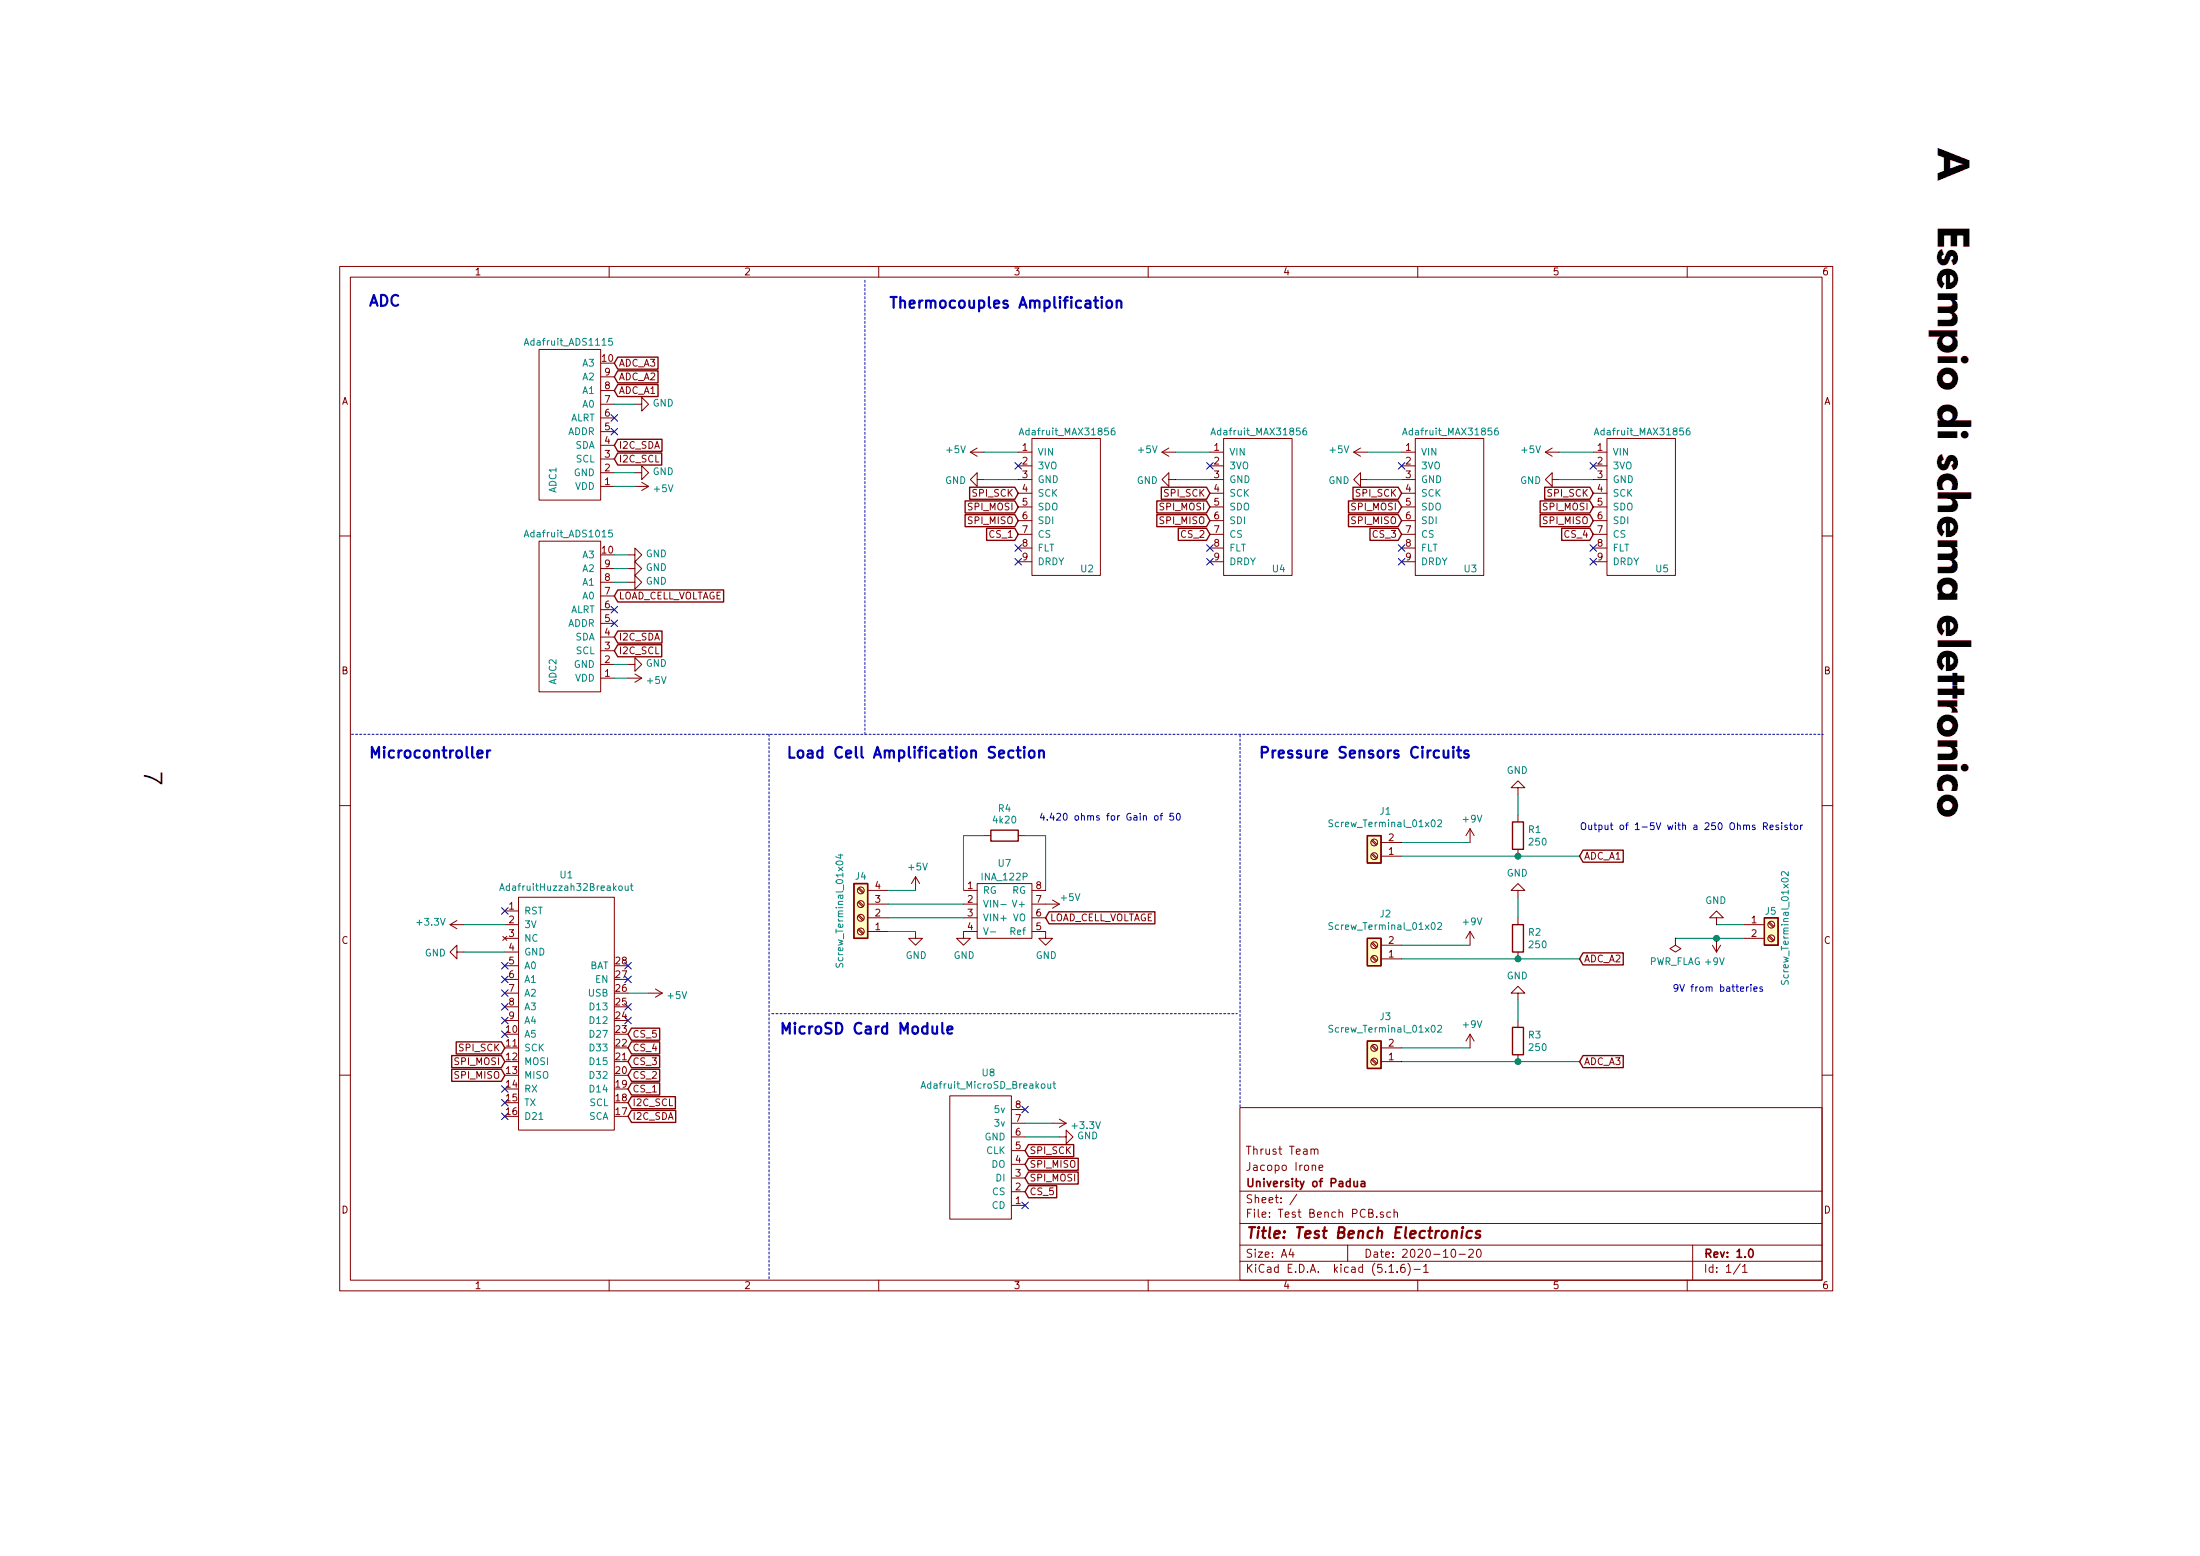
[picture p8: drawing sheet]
<svg xmlns="http://www.w3.org/2000/svg" width="297mm" height="210mm" viewBox="0 0 297 210" stroke-linecap="round" stroke-linejoin="round" font-family="sans-serif">
<g fill="none" stroke="#840000" stroke-width=".14">
<path d="M45.9 36h201.5v138.2h-201.5zM47.3 37.4h198.7v135.4h-198.7zM82.2 36v1.4M118.6 36v1.4M155 36v1.4M191.4 36v1.4M227.8 36v1.4M72.8 47.2h8.3v20.3h-8.3zM81.1 58.3h1.8M81.1 56.4h1.8M81.1 54.6h1.8M81.1 52.7h1.8"/>
<path d="M81.1 50.9h1.8M85.7 54.6h.9v-1l1 1-1 .9v-.9M139.3 59.2h9.3v18.5h-9.3zM165.2 59.2h9.2v18.5h-9.2zM191.1 59.2h9.2v18.5h-9.2zM216.9 59.2h9.3v18.5h-9.3zM45.9 72.3h1.4M72.8 73h8.3v20.4h-8.3zM81.1 65.6h1.8M81.1 63.8h1.8M81.1 61.9h1.8M81.1 60.1h1.8"/>
<path d="M81.1 78.6h1.8M81.1 76.7h1.8M84.8 74.9h.9v-.9l.9 .9-.9 .9v-.9M84.8 76.7h.9v-.9l.9 .9-.9 1v-1M84.8 78.6h.9v-.9l.9 .9-.9 .9v-.9M85.7 63.8h.9v-.9l1 .9-1 .9v-.9M85.7 65.6h1.9M86.6 65.1l1 .5M87.6 65.6l-1 .6M131 61h1.8M131 61l.9 .6M131.9 64.7v-.9l-.9 .9 .9 .9v-.9h.9"/>
<path d="M131.9 60.5l-.9 .5M137.5 61h1.8M137.5 62.9h1.8M137.5 64.7h1.8M137.5 66.6h1.8M137.5 68.4h1.8M137.5 70.3h1.8M137.5 72.1h1.8M137.5 74h1.8M137.5 75.8h1.8M156.9 61h1.8M156.9 61l.9 .6"/>
<path d="M157.8 64.7v-.9l-.9 .9 .9 .9v-.9h.9M157.8 60.5l-.9 .5M163.3 61h1.9M163.3 62.9h1.9M163.3 64.7h1.9M163.3 66.6h1.9M163.3 68.4h1.9M163.3 70.3h1.9M163.3 72.1h1.9M163.3 74h1.9M163.3 75.8h1.9M182.7 61h1.9"/>
<path d="M182.7 61l1 .6M183.7 64.7v-.9l-1 .9 1 .9v-.9h.9M183.7 60.5l-1 .5M189.2 61h1.9M189.2 62.9h1.9M189.2 64.7h1.9M189.2 66.6h1.9M189.2 68.4h1.9M189.2 70.3h1.9M189.2 72.1h1.9M189.2 74h1.9M189.2 75.8h1.9"/>
<path d="M208.6 61l.9 .6M208.6 61h1.9M209.5 64.7v-.9l-.9 .9 .9 .9v-.9h1M209.5 60.5l-.9 .5M215.1 61h1.8M215.1 62.9h1.8M215.1 64.7h1.8M215.1 66.6h1.8M215.1 68.4h1.8M215.1 70.3h1.8M215.1 72.1h1.8M215.1 74h1.8"/>
<path d="M215.1 75.8h1.8M246 72.3h1.4M81.1 91.5h1.8M81.1 89.7h1.8M81.1 87.8h1.8M81.1 86h1.8M81.1 84.1h1.8M81.1 82.3h1.8M81.1 80.4h1.8M84.8 89.7h.9v-.9l.9 .9-.9 .9v-.9M84.8 91.5h1.8M85.7 91l.9 .5"/>
<path d="M86.6 91.5l-.9 .6M45.9 108.7h1.4M115.8 119.9l.7 .6M116 119.8l.6 .6M123.6 118.3l-.6 .9M123.6 118.3v1.9M123.6 118.3l.6 .9M131.9 119.2h7.4v7.4h-7.4zM132.8 112.8h1M137.5 112.8h.9M185.1 113.5l.7 .6M185.1 115.3l.7 .6"/>
<path d="M185.3 113.3l.6 .6M185.3 115.2l.6 .6M186.4 115.6h2.8M186.4 113.7h2.8M198.5 111.9l-.6 .9M198.5 111.9v1.8M198.5 111.9l.5 .9M204.9 106.3h1l-1-.9-.9 .9h.9v.9M204.9 110v.9M204.9 114.6v1M246 108.7h1.4M60.8 124.8h1.8"/>
<path d="M60.8 124.8l.9 .5M61.7 128.5v-.9l-.9 .9 .9 .9v-.9h.9M61.7 124.2l-.9 .6M67.9 126.4l.5 .5M68.2 134h1.8M68.2 122.9h1.8M68.2 124.8h1.8M68.2 126.6h1.8M68.2 128.5h1.8M68.2 130.3h1.8M68.2 132.2h1.8M68.2 135.9h1.8"/>
<path d="M68.2 137.7h1.8M68.4 126.4l-.5 .5M70 121.1h12.9v31.4h-12.9zM87.6 134h1.8M88.5 133.5l.9 .5M89.4 134l-.9 .6M115.8 121.8l.7 .6M115.8 123.6l.7 .6M115.8 125.5l.7 .6M116 121.7l.6 .6M116 123.5l.6 .6M116 125.3l.6 .7"/>
<path d="M117.1 125.7h2.8M117.1 123.9h2.8M117.1 122h2.8M117.1 120.2h2.8M123.6 125.7v.9h.9l-.9 1-.9-1h.9M130.1 123.9h1.8M130.1 122h1.8M130.1 120.2h1.8M131.9 125.7h-1.8v.9h.9l-.9 1-1-1h1M139.3 125.7h1.9v.9h.9l-.9 1-1-1h1M139.3 123.9h1.9M139.3 122h3.7"/>
<path d="M139.3 120.2h1.9M142.1 121.5l.9 .5M143 122l-.9 .6M185.1 127.3l.7 .6M185.1 129.2l.7 .6M185.3 127.2l.6 .6M185.3 129l.6 .7M186.4 129.4h2.8M186.4 127.6h2.8M198.5 125.7v1.9M198.5 139.6v1.8M198.5 139.6l-.6 .9"/>
<path d="M198.5 139.6l.5 .9M198.5 125.7l-.6 .9M198.5 125.7l.5 .9M204.9 134h1l-1-.9-.9 .9h.9v1M204.9 120.2h1l-1-1-.9 1h.9v.9M204.9 123.9v.9M204.9 128.5v.9M204.9 137.7v1M226.2 126.6v1l.7 .4-.7 .5-.8-.5 .8-.4M226.2 126.6h.1M231.2 127.6l.5 .9M231.7 123.9h1l-1-1-.9 1h.9v.9"/>
<path d="M231.7 126.6v1.9M232.3 127.6l-.6 .9M235.4 124.8h2.8M235.4 126.6h2.8M238.7 126.4l.7 .6M238.7 124.6l.7 .6M238.9 126.3l.6 .6M238.9 124.4l.6 .6M45.9 145.1h1.4M128.2 147.9h8.3v16.6h-8.3zM136.5 159h1.9M136.5 157.1h1.9"/>
<path d="M136.5 155.3h1.9M136.5 153.4h1.9M136.5 151.6h1.9M136.5 149.7h1.9M142.1 151.6h1.8M143 153.4h.9v-.9l1 .9-1 1v-1M143 151l.9 .6M143.9 151.6l-.9 .5M167.4 149.5h78.6v23.3h-78.6zM177 155.2l.1-.1h.3v.7M177.1 157.3h.1a.27 .27 0 0 1 .4 .1v.6M177.4 155.2a.26 .26 0 0 1 .3-.1 .26 .26 0 0 1 .2 .1v.6"/>
<path d="M178.1 157.6l.5-.1-.1-.2-.3-.1-.1 .2v.5h.4M185.1 141.2l.7 .6M185.1 143l.7 .6M185.3 141.1l.6 .6M185.3 142.9l.6 .6M186.4 143.3h2.8M186.4 141.4h2.8M204.9 142.4v.9M246 145.1h1.4M82.2 172.8v1.4M118.6 172.8v1.4M136.5 162.7h1.9"/>
<path d="M136.5 160.8h1.9M155 172.8v1.4M167.4 170.2h78.6M167.4 168h78.6M167.4 165.1h78.6M167.4 160.8h78.6M174.3 168.5l-.3 .8h.7M174.5 169v.7M175.1 161.2l-1 1.4M181.9 168v2.2M185.9 164.2v.1M186.7 163.6h-.2l-.2 .1 .1 .2 .3 .1v.2h-.4"/>
<path d="M187.5 171.7h.6M187.7 163.6h-.3l-.2 .2 .1 .4 .1 .1 .3-.1M188.2 163.7l.1-.1h.3l.1 .7M188.2 163.2v1.1M188.6 171.6v.1M189.6 170.6a.43 .43 0 0 0-.5 .5v.4l.1 .2h.3l.2-.1v-.3l-.1-.2h-.3l-.2 .2M190.1 170.5a1.24 1.24 0 0 1 0 1.6M190.9 171.3h.8M191.4 172.8v1.4M192.2 170.9l.3-.3v1.1M192.2 171.7h.6M196 168.7l.2-.1a.63 .63 0 0 1 .1 1.1 .58 .58 0 0 1-.3-1z"/>
<path d="M197 169.3h.8M198.3 168.7l.1-.1h.3l.2 .1v.2v.2l-.7 .6h.7M199.5 168.7l.1-.1a.58 .58 0 0 1 .4 .5 .58 .58 0 0 1-.4 .6 .73 .73 0 0 1-.1-1zM227.8 172.8v1.4M228.5 168v4.8M234.9 170.6l-.9 1.4M235.2 170.9l.4-.3v1.1M235.2 171.7h.7"/>
<circle cx="185.5" cy="113.7" r=".46"/>
<circle cx="185.5" cy="115.6" r=".46"/>
<circle cx="116.2" cy="120.2" r=".46"/>
<circle cx="116.2" cy="123.9" r=".46"/>
<circle cx="116.2" cy="125.7" r=".46"/>
<circle cx="116.2" cy="122" r=".46"/>
<circle cx="185.5" cy="129.4" r=".46"/>
<circle cx="185.5" cy="127.6" r=".46"/>
<circle cx="239.1" cy="124.8" r=".46"/>
<circle cx="239.1" cy="126.6" r=".46"/>
<circle cx="185.5" cy="143.3" r=".46"/>
<circle cx="185.5" cy="141.4" r=".46"/>
</g>
<path d="M182.8 159.4v.7l.3 .1 .1-.1M183.2 159.4v.8M183.8 159.5h.4v.7M184.2 159.7h-.3l-.2 .2 .1 .2 .1 .1 .3-.1M236.2 168.7l.1-.1a.59 .59 0 0 1 .4 .4 .59 .59 0 0 1-.2 .6l-.1 .1a.58 .58 0 0 1-.2-1z" fill="none" stroke="#840000" stroke-width=".22"/>
<path d="M197.4 166.1l-.1 1M197.5 165.6v.2M198.7 166.2a.5 .5 0 0 0-.7 .2v.4l.1 .2 .1 .1 .4-.1M199.8 166.2a.38 .38 0 0 0-.5 .2l.1 .2 .4 .1v.2l-.2 .2-.4-.1" fill="none" stroke="#840000" stroke-width=".3"/>
<g fill="none" stroke="#008484" stroke-width=".14">
<path d="M82.6 45.7h-.4v.4l.3-.1 .2 .2v.2l-.2 .2-.3-.1M137.6 58.7l.3-.9 .3 .9M150.4 57.8h-.2a.63 .63 0 0 0 0 .9l.3-.1v-.4l-.3-.1-.2 .2M163.5 58.7l.3-.9 .3 .9M176.3 57.8h-.2a.63 .63 0 0 0 0 .9l.3-.1v-.4l-.3-.1-.2 .2M189.3 58.7l.4-.9 .3 .9M202.2 57.8h-.3a.63 .63 0 0 0 0 .9l.3-.1v-.4l-.3-.1-.1 .2M215.2 58.7l.3-.9 .3 .9M228.1 57.8h-.3a.63 .63 0 0 0 0 .9l.3-.1v-.4l-.3-.1-.2 .2M82.6 71.5h-.4v.5l.3-.1 .2 .2v.2l-.2 .2-.3-.1M67.5 119.9h.5M84.4 119.6l.1 .5 .2 .1 .1-.1"/>
<path d="M84.8 119.6v.6M85.1 119.6h.4M85.2 119.2v.8l.3 .2M113.2 115.4h.6M113.5 115.3v.5l-.7-.2M179.9 110.7h-.3h-.2l.1 .4 .4 .1v.2l-.1 .2-.4-.1M194.1 110.7h.3l.2 .2v.2l-.6 .5h.6M241.4 117.6v.6l-.5-.5-.2-.1-.2 .2 .1 .4M67.5 120.2l.3-1 .3 1M112.9 130v.4l.1 .1h.3l.1-.4 .2-.1 .2 .2-.1 .3M132.8 125.2l.3 .9 .3-.9M133.7 125.8h.7"/>
<path d="M135.1 122.1h.7M179.9 138.4h-.3l-.2 .1 .1 .3 .4 .2v.1l-.1 .2h-.4M179.9 124.6l-.3-.1-.2 .1 .1 .3 .4 .2v.2l-.1 .1h-.4M194.1 138.5l.3-.1 .2 .2v.2l-.6 .5h.6M194.1 124.6l.3-.1 .2 .3v.1l-.6 .5h.6M240.5 132.3v.4l.1 .1h.3l.2-.4 .1-.1 .2 .2v.4M124.3 146.9l.4-.9 .2 .9M141.5 146.3v.5l.2 .1 .1-.1M141.8 146.3v.6M142.2 146.3h.3M142.3 146v.8l.2 .1"/>
</g>
<g fill="#ffffc2" stroke="#ffffc2" stroke-width=".14">
<path d="M115.3 119.2h1.8v7.4h-1.8z"/>
<path d="M184.6 112.8h1.8v3.7h-1.8z"/>
<path d="M184.6 140.5h1.8v3.7h-1.8z"/>
<path d="M184.6 126.6h1.8v3.7h-1.8z"/>
<path d="M238.2 123.9h1.8v3.7h-1.8z"/>
</g>
<g fill="none" stroke="#840000" stroke-width=".18">
<path d="M83.4 50h5.4v1.7h-5.4l-.5-.8zM83.4 59.3h6v1.6h-6l-.5-.8zM83.4 48.2h5.4v1.6h-5.4l-.5-.8zM83.4 51.9h5.4v1.6h-5.4l-.5-.8zM83.4 79.6h14.3v1.6h-14.3l-.5-.8zM83.4 61.1h5.9v1.7h-5.9l-.5-.9zM130.3 69.5h6.7l.5 .8-.5 .8h-6.7zM130.3 67.6h6.7l.5 .8-.5 .8h-6.7zM130.9 65.8h6.1l.5 .8-.5 .8h-6.1zM133.2 71.3h3.8l.5 .8-.5 .8h-3.8zM156.2 69.5h6.7l.4 .8-.4 .8h-6.7zM156.2 67.6h6.7l.4 .8-.4 .8h-6.7z"/>
<path d="M156.8 65.8h6.1l.4 .8-.4 .8h-6.1zM159.1 71.3h3.8l.4 .8-.4 .8h-3.8zM182 69.5h6.8l.4 .8-.4 .8h-6.8zM182 67.6h6.8l.4 .8-.4 .8h-6.8zM182.7 65.8h6.1l.4 .8-.4 .8h-6.1zM184.9 71.3h3.9l.4 .8-.4 .8h-3.9zM207.9 69.5h6.7l.5 .8-.5 .8h-6.7zM207.9 67.6h6.7l.5 .8-.5 .8h-6.7zM208.5 65.8h6.1l.5 .8-.5 .8h-6.1zM210.8 71.3h3.8l.5 .8-.5 .8h-3.8zM83.4 87h5.9v1.6h-5.9l-.5-.8zM83.4 85.2h6v1.6h-6l-.5-.8z"/>
<path d="M115.3 119.2h1.8v7.4h-1.8zM133.8 112h3.7v1.5h-3.7zM184.6 112.8h1.8v3.7h-1.8zM204.2 110.9h1.5v3.7h-1.5zM213.7 114.7h5.4v1.7h-5.4l-.5-.8zM85.2 138.8h3.9v1.6h-3.9l-.4-.8zM141.6 123.1h14.3v1.6h-14.3l-.4-.8zM184.6 126.6h1.8v3.7h-1.8zM204.2 138.7h1.5v3.7h-1.5zM204.2 124.8h1.5v3.7h-1.5zM213.7 128.6h5.4v1.6h-5.4l-.5-.8zM238.2 123.9h1.8v3.7h-1.8z"/>
<path d="M61 144.3h6.7l.5 .8-.5 .8h-6.7zM61 142.5h6.7l.5 .8-.5 .8h-6.7zM61.6 140.6h6.1l.5 .8-.5 .8h-6.1zM85.2 149.9h6v1.6h-6l-.4-.8zM85.2 142.5h3.9v1.6h-3.9l-.4-.8zM85.2 140.6h3.9v1.6h-3.9l-.4-.8zM85.2 144.3h3.9v1.6h-3.9l-.4-.8zM85.2 146.2h3.9v1.6h-3.9l-.4-.8zM85.2 148h6v1.6h-6l-.4-.8zM138.8 156.3h6.8v1.7h-6.8l-.4-.9zM138.8 154.5h6.1v1.6h-6.1l-.4-.8zM138.8 158.2h6.8v1.6h-6.8l-.4-.8z"/>
<path d="M184.6 140.5h1.8v3.7h-1.8zM213.7 142.5h5.4v1.6h-5.4l-.5-.8zM138.8 160h3.9v1.6h-3.9l-.4-.8z"/>
</g>
<path d="M47.4 99.1h198.7M103.8 99.1v73.7M116.8 99.1v-61.4M104.2 136.8h62.8M167.4 149.4v-50.3" fill="none" stroke="#0000c2" stroke-width=".14" stroke-dasharray=".3 .3"/>
<g fill="none" stroke="#008400" stroke-width=".14">
<path d="M82.9 54.6h2.8M82.9 78.6h1.9M82.9 76.7h1.9M82.9 74.9h1.9M82.9 63.8h2.8M82.9 65.6h2.8M132.8 64.7h4.7M132.8 61h4.7M158.7 64.7h4.6M158.7 61h4.6M184.6 64.7h4.6M184.6 61h4.6"/>
<path d="M210.5 64.7h4.6M210.5 61h4.6M82.9 91.5h1.9M82.9 89.7h1.9M132.8 112.8h-2.7v7.4M138.4 112.8h2.8v7.4M189.2 113.7h9.3M189.2 115.6h24M204.9 107.2v2.8M62.6 124.8h5.6M62.6 128.5h5.6M84.8 134h2.8"/>
<path d="M119.9 122h10.2M119.9 123.9h10.2M119.9 125.7h3.7M119.9 120.2h3.7M189.2 127.6h9.3M189.2 129.4h24M204.9 121.1v2.8M204.9 135v2.7M226.2 126.6h9.2M231.7 124.8h3.7M138.4 151.6h3.7M138.4 153.4h4.6"/>
<path d="M189.2 143.3h24M189.2 141.4h9.3"/>
</g>
<g fill="none" stroke="#0000c2" stroke-width=".14">
<path d="M155.9 110.1h.3l.2 .1-.1 .5h-.3l-.1-.2zM156.6 110.1h.4M157 109.8l-.3 .1v.8M158.4 109.8h-.4l-.1 .4 .4-.1 .2 .2v.2l-.2 .2-.4-.1M158.9 109.9l.1-.1a.5 .5 0 0 1 .3 .4 .5 .5 0 0 1-.3 .5l-.2-.4zM238.1 111.5h.4l.1-.1-.1-.3-.4-.1v1M238.3 111.5l.3 .5M239 111.7l.4-.1-.1-.2h-.2l-.1 .1v.4h.3M240.1 111.4h-.2l-.2 .1 .1 .1 .3 .1v.2h-.4M240.5 111v.1M240.5 111.4v.6M241.3 111.4h-.2l-.2 .1 .1 .1 .3 .1v.2h-.4"/>
<path d="M241.6 111.4h.3M241.7 111v.8l.2 .2M242.3 111.4h.2h.2v.4l-.1 .1-.2 .1-.2-.1v-.4zM243.1 111.4v.6M243.4 111.4l-.3 .1M226.5 133.3l-.2 .1h-.2l-.1-.1v-.2l.2-.2h.1l.2 .2a.64 .64 0 0 1-.2 .7h-.2M226.8 132.9l.3 .9 .3-.9M237.9 133.2h-.2l-.1 .1v.1l.3 .1v.3h-.3"/>
</g>
<g fill="none" stroke="#0000c2" stroke-width=".3">
<path d="M149.5 40.6a.39 .39 0 0 1 .6 .2v.5a.39 .39 0 0 1-.4 .3 .39 .39 0 0 1-.3-.3v-.5zM150.8 40.7a.36 .36 0 0 1 .6 .1v.7M150.8 40.6v.9M64.5 101.8l.7-.2-.1-.2-.4-.1-.2 .2v.7l.2 .1 .4-.1M65.8 101.3v1M66.2 101.3l-.3 .1-.1 .2M137.2 101.3h.6M137.4 100.8v1.2l.1 .2 .3 .1M138.3 100.8l-.1 .1h.1v-.1v.1M138.3 101.3v1M139 101.4a.38 .38 0 0 1 .4-.1 .38 .38 0 0 1 .3 .3v.4a.39 .39 0 0 1-.4 .3 .39 .39 0 0 1-.4-.3zM140.3 101.4a.36 .36 0 0 1 .6 .1v.8"/>
<path d="M140.3 101.3v1M196.2 100.8l-.1 .1h.2l-.1-.1v.1M196.2 101.3v1M196.7 101.3h.6M196.9 100.8v1.2l.1 .2 .3 .1M198.2 101.4l-.1-.1-.4 .1v.1v.2a.5 .5 0 0 1 .6 .3l-.2 .3-.4-.1M127.2 138v1.3l.2 .2M127.9 139l.7-.1-.1-.3-.4-.1-.2 .2 .1 .7 .1 .1 .4-.1"/>
</g>
<g fill="#008400" stroke="#008400" stroke-width=".18">
<circle cx="204.9" cy="129.4" r=".37"/>
<circle cx="231.7" cy="126.6" r=".37"/>
<circle cx="204.9" cy="115.6" r=".37"/>
<circle cx="204.9" cy="143.3" r=".37"/>
</g>
<g fill="none" stroke="#000084" stroke-width=".14">
<path d="M82.5 56l.9 .8M82.5 57.8l.9 .9M83.4 56l-.9 .8M83.4 57.8l-.9 .9M137 62.4l.9 .9M137 75.4l.9 .9M137 73.5l.9 .9M137.9 62.4l-.9 .9M137.9 75.4l-.9 .9M137.9 73.5l-.9 .9M162.9 62.4l.9 .9M162.9 73.5l.9 .9"/>
<path d="M162.9 75.4l.9 .9M163.8 62.4l-.9 .9M163.8 73.5l-.9 .9M163.8 75.4l-.9 .9M188.8 73.5l.9 .9M188.8 75.4l.9 .9M188.8 62.4l.9 .9M189.7 73.5l-.9 .9M189.7 75.4l-.9 .9M189.7 62.4l-.9 .9M214.6 73.5l.9 .9M214.6 75.4l.9 .9"/>
<path d="M214.6 62.4l.9 .9M215.5 73.5l-.9 .9M215.5 75.4l-.9 .9M215.5 62.4l-.9 .9M82.5 83.7l.9 .9M82.5 81.8l.9 .9M83.4 83.7l-.9 .9M83.4 81.8l-.9 .9M67.7 129.9l.9 .9M67.7 131.7l.9 .9M67.7 133.6l.9 .9M67.7 135.4l.9 .9"/>
<path d="M67.7 137.3l.9 .9M67.7 139.1l.9 .9M67.7 122.5l.9 .9M68.6 129.9l-.9 .9M68.6 131.7l-.9 .9M68.6 133.6l-.9 .9M68.6 135.4l-.9 .9M68.6 137.3l-.9 .9M68.6 139.1l-.9 .9M68.6 122.5l-.9 .9M84.3 137.3l.9 .9M84.3 135.4l.9 .9"/>
<path d="M84.3 129.9l.9 .9M84.3 131.7l.9 .9M85.2 137.3l-.9 .9M85.2 135.4l-.9 .9M85.2 129.9l-.9 .9M85.2 131.7l-.9 .9M67.7 150.2l.9 .9M67.7 146.5l.9 .9M67.7 148.4l.9 .9M68.6 150.2l-.9 .9M68.6 146.5l-.9 .9M68.6 148.4l-.9 .9"/>
<path d="M137.9 149.3l.9 .9M138.8 149.3l-.9 .9M137.9 162.2l.9 .9M138.8 162.2l-.9 .9"/>
</g>
<g font-size="6.1">
<text x="261.6" y="20" transform="rotate(90 261.6 20)">A</text>
<text x="261.6" y="30.5" transform="rotate(90 261.6 30.5)">Esempio di schema elettronico</text>
</g>
<text font-size="3.5" x="19.5" y="104" transform="rotate(90 19.5 104)">7</text>
<g font-size="2" fill="#0000c2">
<text x="49.7" y="41.3">ADC</text>
<text x="119.9" y="41.6">Thermocouples Amplification</text>
<text x="49.7" y="102.3">Microcontroller</text>
<text x="106" y="102.3">Load Cell Amplification Section</text>
<text x="169.8" y="102.3">Pressure Sensors Circuits</text>
<text x="105.1" y="139.6">MicroSD Card Module</text>
</g>
<text font-size="2" fill="#840000" x="168.1" y="167.2">Title: Test Bench Electronics</text>
<g font-size="1.5" fill="#840000">
<text x="168.1" y="155.8">Thrust Team</text>
<text x="168.1" y="160.2">University of Padua</text>
<text x="168.1" y="158">Jacopo Irone</text>
<text x="168.1" y="164.3">File: Test Bench PCB.sch</text>
<text x="168.1" y="162.4">Sheet: /</text>
<text x="168.1" y="171.8">KiCad E.D.A. kicad (5.1.6)-1</text>
<text x="168.1" y="169.7">Size: A4</text>
<text x="184.1" y="169.7">Date: 2020-10-20</text>
<text x="230" y="169.7">Rev: 1.0</text>
<text x="230" y="171.8">Id: 1/1</text>
</g>
<g font-size="1.3" fill="#840000">
<text x="64" y="37.1">1</text>
<text x="100.4" y="37.1">2</text>
<text x="136.8" y="37.1">3</text>
<text x="173.2" y="37.1">4</text>
<text x="209.6" y="37.1">5</text>
<text x="246" y="37.1">6</text>
<text x="81.3" y="48.8">10</text>
<text x="81.7" y="52.5">8</text>
<text x="81.7" y="50.7">9</text>
<text x="83.5" y="51.3">ADC_A2</text>
<text x="83.5" y="49.5">ADC_A3</text>
<text x="83.5" y="53.2">ADC_A1</text>
<text x="46.1" y="54.6">A</text>
<text x="81.7" y="59.9">4</text>
<text x="81.7" y="58.1">5</text>
<text x="81.7" y="56.2">6</text>
<text x="81.7" y="54.4">7</text>
<text x="246.2" y="54.6">A</text>
<text x="81.7" y="65.5">1</text>
<text x="81.7" y="63.6">2</text>
<text x="81.7" y="61.8">3</text>
<text x="83.5" y="62.4">I2C_SCL</text>
<text x="83.5" y="60.6">I2C_SDA</text>
<text x="138" y="60.8">1</text>
<text x="138" y="62.7">2</text>
<text x="138" y="64.5">3</text>
<text x="163.9" y="60.8">1</text>
<text x="163.9" y="62.7">2</text>
<text x="163.9" y="64.5">3</text>
<text x="189.8" y="60.8">1</text>
<text x="189.8" y="62.7">2</text>
<text x="189.8" y="64.5">3</text>
<text x="215.7" y="60.8">1</text>
<text x="215.7" y="62.7">2</text>
<text x="215.7" y="64.5">3</text>
<text x="130.8" y="70.7">SPI_MISO</text>
<text x="130.8" y="68.9">SPI_MOSI</text>
<text x="131.4" y="67">SPI_SCK</text>
<text x="138" y="66.4">4</text>
<text x="138" y="68.2">5</text>
<text x="138" y="70.1">6</text>
<text x="138" y="71.9">7</text>
<text x="156.7" y="70.7">SPI_MISO</text>
<text x="156.7" y="68.9">SPI_MOSI</text>
<text x="157.3" y="67">SPI_SCK</text>
<text x="163.9" y="66.4">4</text>
<text x="163.9" y="68.2">5</text>
<text x="163.9" y="70.1">6</text>
<text x="163.9" y="71.9">7</text>
<text x="182.6" y="70.7">SPI_MISO</text>
<text x="182.6" y="68.9">SPI_MOSI</text>
<text x="183.1" y="67">SPI_SCK</text>
<text x="189.8" y="66.4">4</text>
<text x="189.8" y="68.2">5</text>
<text x="189.8" y="70.1">6</text>
<text x="189.8" y="71.9">7</text>
<text x="208.4" y="70.7">SPI_MISO</text>
<text x="208.4" y="68.9">SPI_MOSI</text>
<text x="209" y="67">SPI_SCK</text>
<text x="215.7" y="66.4">4</text>
<text x="215.7" y="68.2">5</text>
<text x="215.7" y="70.1">6</text>
<text x="215.7" y="71.9">7</text>
<text x="81.3" y="74.7">10</text>
<text x="81.7" y="76.6">9</text>
<text x="133.7" y="72.6">CS_1</text>
<text x="138" y="73.8">8</text>
<text x="138" y="75.6">9</text>
<text x="159.6" y="72.6">CS_2</text>
<text x="163.9" y="73.8">8</text>
<text x="163.9" y="75.6">9</text>
<text x="185.4" y="72.6">CS_3</text>
<text x="189.8" y="73.8">8</text>
<text x="189.8" y="75.6">9</text>
<text x="211.3" y="72.6">CS_4</text>
<text x="215.7" y="73.8">8</text>
<text x="215.7" y="75.6">9</text>
<text x="81.7" y="83.9">5</text>
<text x="81.7" y="82.1">6</text>
<text x="81.7" y="80.2">7</text>
<text x="81.7" y="78.4">8</text>
<text x="83.5" y="80.9">LOAD_CELL_VOLTAGE</text>
<text x="81.7" y="89.5">2</text>
<text x="81.7" y="87.6">3</text>
<text x="81.7" y="85.8">4</text>
<text x="83.5" y="88.3">I2C_SCL</text>
<text x="83.5" y="86.4">I2C_SDA</text>
<text x="46.1" y="91">B</text>
<text x="81.7" y="91.3">1</text>
<text x="246.2" y="91">B</text>
<text x="187.5" y="113.5">2</text>
<text x="118.2" y="120">4</text>
<text x="130.6" y="120">1</text>
<text x="139.9" y="120">8</text>
<text x="187.5" y="115.4">1</text>
<text x="213.8" y="116">ADC_A1</text>
<text x="68.7" y="122.8">1</text>
<text x="68.7" y="124.6">2</text>
<text x="118.2" y="125.5">1</text>
<text x="118.2" y="123.7">2</text>
<text x="118.2" y="121.8">3</text>
<text x="130.6" y="121.8">2</text>
<text x="130.6" y="123.7">3</text>
<text x="130.6" y="125.5">4</text>
<text x="139.9" y="125.5">5</text>
<text x="139.9" y="123.7">6</text>
<text x="139.9" y="121.8">7</text>
<text x="141.7" y="124.3">LOAD_CELL_VOLTAGE</text>
<text x="236.5" y="124.6">1</text>
<text x="46.1" y="127.4">C</text>
<text x="68.7" y="126.5">3</text>
<text x="68.7" y="128.3">4</text>
<text x="68.7" y="130.2">5</text>
<text x="83.2" y="130.2">28</text>
<text x="187.5" y="129.2">1</text>
<text x="187.5" y="127.4">2</text>
<text x="213.8" y="129.9">ADC_A2</text>
<text x="236.5" y="126.5">2</text>
<text x="246.2" y="127.4">C</text>
<text x="68.7" y="132">6</text>
<text x="68.7" y="133.8">7</text>
<text x="68.7" y="135.7">8</text>
<text x="68.7" y="137.5">9</text>
<text x="83.2" y="137.5">24</text>
<text x="83.2" y="135.7">25</text>
<text x="83.2" y="133.8">26</text>
<text x="83.2" y="132">27</text>
<text x="61.5" y="143.7">SPI_MOSI</text>
<text x="62.1" y="141.9">SPI_SCK</text>
<text x="68.4" y="139.4">10</text>
<text x="68.4" y="141.2">11</text>
<text x="68.4" y="143.1">12</text>
<text x="83.2" y="143.1">21</text>
<text x="83.2" y="141.2">22</text>
<text x="83.2" y="139.4">23</text>
<text x="85.4" y="143.7">CS_3</text>
<text x="85.4" y="140">CS_5</text>
<text x="85.4" y="141.9">CS_4</text>
<text x="187.5" y="143.1">1</text>
<text x="187.5" y="141.2">2</text>
<text x="213.8" y="143.7">ADC_A3</text>
<text x="61.5" y="145.6">SPI_MISO</text>
<text x="68.4" y="144.9">13</text>
<text x="68.4" y="146.8">14</text>
<text x="68.4" y="148.6">15</text>
<text x="83.2" y="148.6">18</text>
<text x="83.2" y="146.8">19</text>
<text x="83.2" y="144.9">20</text>
<text x="85.4" y="145.6">CS_2</text>
<text x="85.4" y="147.4">CS_1</text>
<text x="85.4" y="149.3">I2C_SCL</text>
<text x="137.1" y="149.6">8</text>
<text x="68.4" y="150.5">16</text>
<text x="83.2" y="150.5">17</text>
<text x="85.4" y="151.1">I2C_SDA</text>
<text x="137.1" y="155.1">5</text>
<text x="137.1" y="153.3">6</text>
<text x="137.1" y="151.4">7</text>
<text x="139" y="155.8">SPI_SCK</text>
<text x="137.1" y="160.7">2</text>
<text x="137.1" y="158.8">3</text>
<text x="137.1" y="157">4</text>
<text x="139" y="157.6">SPI_MISO</text>
<text x="139" y="159.4">SPI_MOSI</text>
<text x="139" y="161.3">CS_5</text>
<text x="46.1" y="163.8">D</text>
<text x="137.1" y="162.5">1</text>
<text x="246.2" y="163.8">D</text>
<text x="64" y="174">1</text>
<text x="100.4" y="174">2</text>
<text x="136.8" y="174">3</text>
<text x="173.2" y="174">4</text>
<text x="209.6" y="174">5</text>
<text x="246" y="174">6</text>
</g>
<g font-size="1.3" fill="#008484">
<text x="71.2" y="46.6">Adafruit_ADS1115</text>
<text x="78.7" y="49.5">A3</text>
<text x="78.7" y="53.2">A1</text>
<text x="78.7" y="51.3">A2</text>
<text x="76.6" y="58.7">ADDR</text>
<text x="76.9" y="56.9">ALRT</text>
<text x="78.7" y="55">A0</text>
<text x="88.1" y="54.9">GND</text>
<text x="138.1" y="58.8">Adafruit_MAX31856</text>
<text x="163.9" y="58.8">Adafruit_MAX31856</text>
<text x="189.8" y="58.8">Adafruit_MAX31856</text>
<text x="215.7" y="58.8">Adafruit_MAX31856</text>
<text x="77.5" y="64.3">GND</text>
<text x="77.6" y="60.6">SDA</text>
<text x="77.8" y="62.4">SCL</text>
<text x="88.1" y="64.1">GND</text>
<text x="127.6" y="65.3">GND</text>
<text x="127.9" y="61.2">+5V</text>
<text x="140.1" y="61.5">VIN</text>
<text x="140.1" y="63.3">3VO</text>
<text x="140.1" y="65.2">GND</text>
<text x="153.5" y="65.3">GND</text>
<text x="153.7" y="61.2">+5V</text>
<text x="165.9" y="61.5">VIN</text>
<text x="165.9" y="63.3">3VO</text>
<text x="165.9" y="65.2">GND</text>
<text x="179.3" y="65.3">GND</text>
<text x="179.6" y="61.2">+5V</text>
<text x="191.8" y="61.5">VIN</text>
<text x="191.8" y="63.3">3VO</text>
<text x="191.8" y="65.2">GND</text>
<text x="205.2" y="65.3">GND</text>
<text x="205.5" y="61.2">+5V</text>
<text x="217.7" y="61.5">VIN</text>
<text x="217.7" y="63.3">3VO</text>
<text x="217.7" y="65.2">GND</text>
<text x="75.1" y="66.5" transform="rotate(-90 75.1 66.5)">ADC1</text>
<text x="77.6" y="66.1">VDD</text>
<text x="88.4" y="66.4">+5V</text>
<text x="140.1" y="67">SCK</text>
<text x="140.1" y="68.9">SDO</text>
<text x="140.1" y="70.7">SDI</text>
<text x="165.9" y="67">SCK</text>
<text x="165.9" y="68.9">SDO</text>
<text x="165.9" y="70.7">SDI</text>
<text x="191.8" y="67">SCK</text>
<text x="191.8" y="68.9">SDO</text>
<text x="191.8" y="70.7">SDI</text>
<text x="217.7" y="67">SCK</text>
<text x="217.7" y="68.9">SDO</text>
<text x="217.7" y="70.7">SDI</text>
<text x="71.2" y="72.5">Adafruit_ADS1015</text>
<text x="78.7" y="75.3">A3</text>
<text x="78.7" y="77.2">A2</text>
<text x="87.2" y="75.2">GND</text>
<text x="87.2" y="77.1">GND</text>
<text x="140.1" y="72.6">CS</text>
<text x="140.1" y="74.4">FLT</text>
<text x="140.1" y="76.3">DRDY</text>
<text x="145.9" y="77.2">U2</text>
<text x="165.9" y="72.6">CS</text>
<text x="165.9" y="74.4">FLT</text>
<text x="165.9" y="76.3">DRDY</text>
<text x="171.8" y="77.2">U4</text>
<text x="191.8" y="72.6">CS</text>
<text x="191.8" y="74.4">FLT</text>
<text x="191.8" y="76.3">DRDY</text>
<text x="197.7" y="77.2">U3</text>
<text x="217.7" y="72.6">CS</text>
<text x="217.7" y="74.4">FLT</text>
<text x="217.7" y="76.3">DRDY</text>
<text x="223.6" y="77.2">U5</text>
<text x="76.9" y="82.7">ALRT</text>
<text x="78.7" y="80.9">A0</text>
<text x="78.7" y="79">A1</text>
<text x="87.2" y="78.9">GND</text>
<text x="76.6" y="84.6">ADDR</text>
<text x="77.6" y="86.4">SDA</text>
<text x="77.8" y="88.3">SCL</text>
<text x="87.2" y="90">GND</text>
<text x="75.1" y="92.4" transform="rotate(-90 75.1 92.4)">ADC2</text>
<text x="77.5" y="90.1">GND</text>
<text x="77.6" y="92">VDD</text>
<text x="87.4" y="92.3">+5V</text>
<text x="203.4" y="104.4">GND</text>
<text x="134.2" y="111.1">4k20</text>
<text x="134.8" y="109.6">R4</text>
<text x="179.9" y="111.6">Screw_Terminal_01x02</text>
<text x="186.3" y="110">J1</text>
<text x="197.6" y="111">+9V</text>
<text x="206.4" y="112.4">R1</text>
<text x="75.7" y="118.5">U1</text>
<text x="115.5" y="118.7">J4</text>
<text x="122.7" y="117.5">+5V</text>
<text x="132.7" y="118.8">INA_122P</text>
<text x="134.8" y="117">U7</text>
<text x="203.4" y="118.3">GND</text>
<text x="206.5" y="114.1">250</text>
<text x="56.4" y="124.9">+3.3V</text>
<text x="68.2" y="120.2">AdafruitHuzzah32Breakout</text>
<text x="70.7" y="123.4">RST</text>
<text x="70.7" y="125.3">3V</text>
<text x="132.7" y="120.6">RG</text>
<text x="132.7" y="122.5">VIN-</text>
<text x="132.7" y="124.3">VIN+</text>
<text x="136.6" y="120.6">RG</text>
<text x="136.7" y="124.3">VO</text>
<text x="137" y="122.5">V+</text>
<text x="143.3" y="121.6">+5V</text>
<text x="179.9" y="125.5">Screw_Terminal_01x02</text>
<text x="186.3" y="123.8">J2</text>
<text x="197.6" y="124.9">+9V</text>
<text x="230.2" y="122">GND</text>
<text x="238.3" y="123.4">J5</text>
<text x="57.4" y="129.1">GND</text>
<text x="70.7" y="127.1">NC</text>
<text x="70.7" y="129">GND</text>
<text x="70.7" y="130.8">A0</text>
<text x="79.6" y="130.8">BAT</text>
<text x="113.8" y="130" transform="rotate(-90 113.8 130)">Screw_Terminal_01x04</text>
<text x="122.3" y="129.4">GND</text>
<text x="128.7" y="129.4">GND</text>
<text x="136.5" y="126.2">Ref</text>
<text x="139.8" y="129.4">GND</text>
<text x="206.4" y="126.3">R2</text>
<text x="206.5" y="128">250</text>
<text x="222.6" y="130.2">PWR_FLAG +9V</text>
<text x="70.7" y="132.6">A1</text>
<text x="70.7" y="134.5">A2</text>
<text x="70.7" y="136.3">A3</text>
<text x="79.5" y="134.5">USB</text>
<text x="79.8" y="136.3">D13</text>
<text x="80.4" y="132.6">EN</text>
<text x="90.2" y="134.8">+5V</text>
<text x="186.3" y="137.7">J3</text>
<text x="203.4" y="132.2">GND</text>
<text x="241.5" y="132.3" transform="rotate(-90 241.5 132.3)">Screw_Terminal_01x02</text>
<text x="70.7" y="140">A5</text>
<text x="70.7" y="141.9">SCK</text>
<text x="70.7" y="143.7">MOSI</text>
<text x="70.7" y="138.2">A4</text>
<text x="79.8" y="143.7">D15</text>
<text x="79.8" y="141.9">D33</text>
<text x="79.8" y="140">D27</text>
<text x="79.8" y="138.2">D12</text>
<text x="179.9" y="139.4">Screw_Terminal_01x02</text>
<text x="197.6" y="138.7">+9V</text>
<text x="206.4" y="140.2">R3</text>
<text x="206.5" y="141.8">250</text>
<text x="70.7" y="145.6">MISO</text>
<text x="70.7" y="147.4">RX</text>
<text x="70.7" y="149.3">TX</text>
<text x="79.6" y="149.3">SCL</text>
<text x="79.8" y="147.4">D14</text>
<text x="79.8" y="145.6">D32</text>
<text x="124.9" y="146.9">Adafruit_MicroSD_Breakout</text>
<text x="132.6" y="145.3">U8</text>
<text x="70.7" y="151.1">D21</text>
<text x="79.5" y="151.1">SCA</text>
<text x="132.9" y="153.9">GND</text>
<text x="133.2" y="155.8">CLK</text>
<text x="134.4" y="152.1">3v</text>
<text x="134.4" y="150.2">5v</text>
<text x="144.9" y="152.4">+3.3V</text>
<text x="145.4" y="153.8">GND</text>
<text x="133.9" y="157.6">DO</text>
<text x="134" y="161.3">CS</text>
<text x="134.5" y="159.4">DI</text>
<text x="133.9" y="163.1">CD</text>
</g>
<g font-size="1.3" fill="#0000c2">
<text x="140.2" y="110.7">4.420 ohms for Gain of 50</text>
<text x="213.2" y="112">Output of 1-5V with a 250 Ohms Resistor</text>
<text x="227.7" y="133.8">9V from batteries</text>
</g>
</svg>
